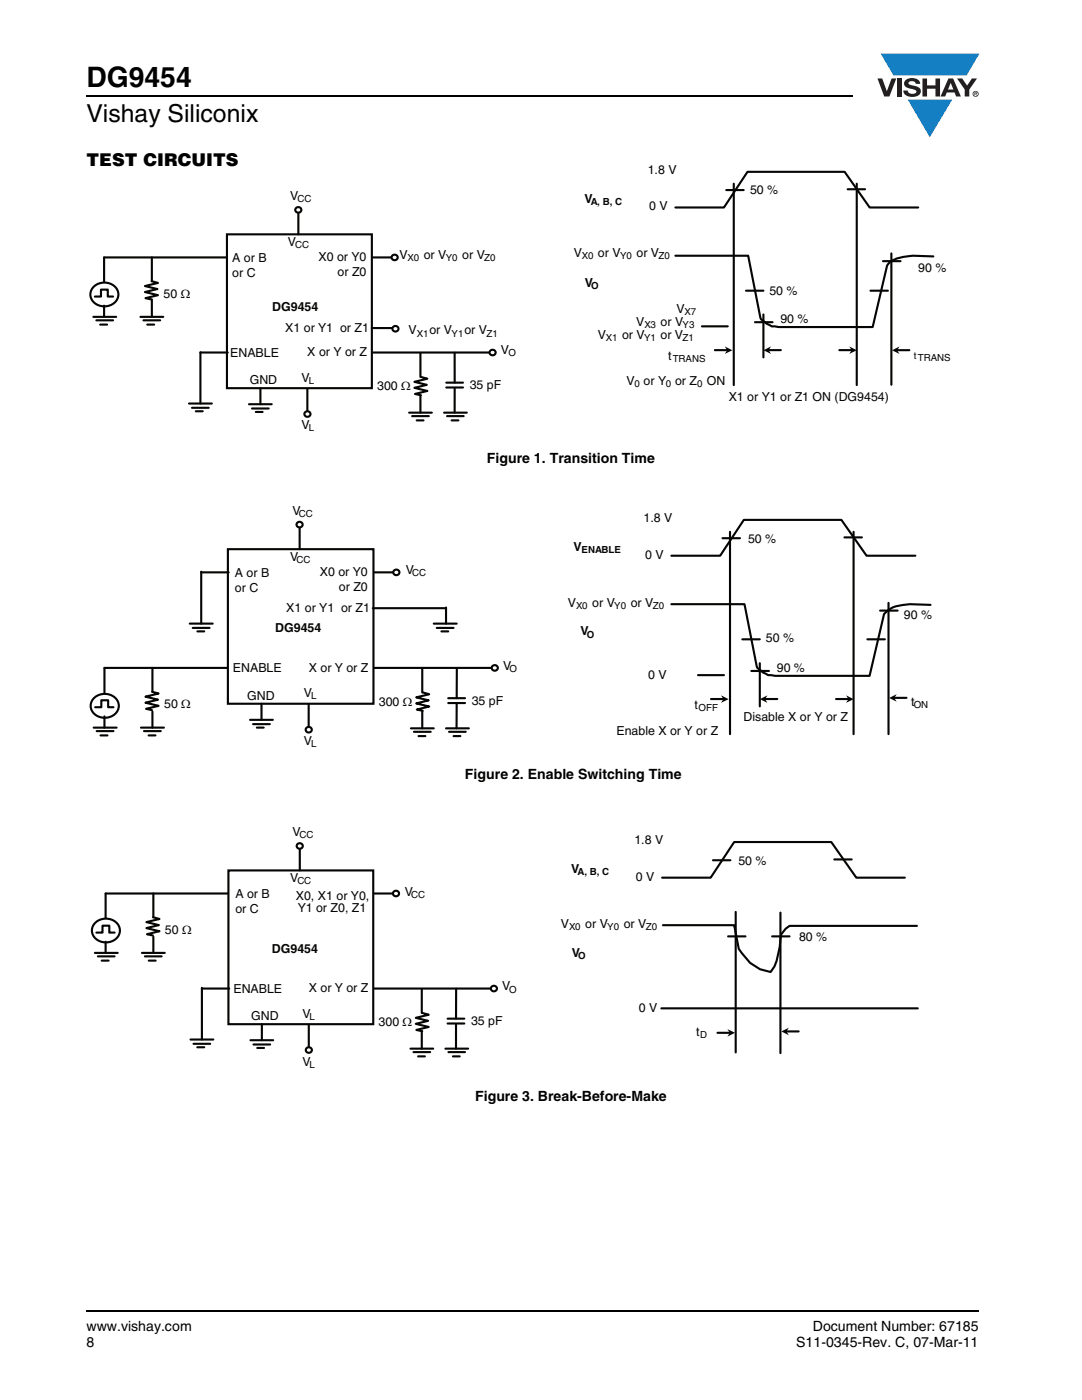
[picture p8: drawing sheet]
<svg xmlns="http://www.w3.org/2000/svg" width="216mm" height="279mm" viewBox="0 0 216 279" stroke-linecap="round" stroke-linejoin="round" font-family="sans-serif">
<path d="M17.1 18.9h.2v.3h-.2zM17.1 261.5h.2v.4h-.2z" fill="#000"/>
<path d="M17.3 19.1h152.9M17.3 261.7h178.1" fill="none" stroke="#000" stroke-width=".36"/>
<path d="M175.1 10.7h20.4v16.7h-20.4z" fill="#fff"/>
<g fill="#147fc3">
<path d="M175.7 10.7h19.7l-2.5 4.4h-1.1h-13.5z"/>
<path d="M181.1 19.9h8.9l-4.5 7.5z"/>
</g>
<g fill="#231f20">
<path d="M175.1 15.7h.9l1 2.5 .9-2.5h.9l-1.3 3.6h-1.1z"/>
<path d="M179 15.7h.9v3.6h-.9z"/>
<path d="M180.7 16a2.1 2.1 0 0 1 2.8 .3l.1 .4h-.9a.79 .79 0 0 0-.7-.5 .79 .79 0 0 0-.7 .4l.2 .3 1 .2a1.08 1.08 0 0 1 1.2 1.1 1.08 1.08 0 0 1-1.1 1.1 1.73 1.73 0 0 1-2.3-1.2h.8a.96 .96 0 0 0 .8 .6 .96 .96 0 0 0 1-.4 1.31 1.31 0 0 0-1.3-.6 1.03 1.03 0 0 1-1-.6 1.03 1.03 0 0 1 .1-1.1z"/>
<path d="M184.1 15.7h.9v1.3h1.7v-1.3h.9v3.6h-.9v-1.6h-1.7v1.6h-.9z"/>
<path d="M191 15.7h1l1 1.4 .9-1.4h1.1l-1.6 2.2v1.4h-.9v-1.4z"/>
<path d="M189.7 16.5l.5 1.4h-1zM189.2 15.7l-1.5 3.6h.9l.3-.8h1.6l.3 .8h.9l-1.5-3.6z"/>
<path d="M194.2 18.7a.46 .46 0 0 1 .9 0 .46 .46 0 0 1-.9 0zM194.1 18.7a.6 .6 0 0 0 1.2 0 .6 .6 0 0 0-1.2 0z"/>
<path d="M194.6 18.5h.2v.2h-.2zM194.4 18.4v.7h.2v-.3l.4 .3-.2-.3 .1-.2v-.2z"/>
</g>
<path d="M17.8 37.8h85.2v48.7h-85.2z" fill="#fff"/>
<path d="M20.8 51.4h24.5M30.3 56.1l1.2 .4-2.6 .6 2.5 .6-2.5 .6 2.6 .6-2.5 .6 1.2 .3" fill="none" stroke="#050504" stroke-width=".42"/>
<path d="M18.6 57.3a3 3 0 0 1 5 .9 2.69 2.69 0 0 1-4 2.7 2.21 2.21 0 0 1-1-3.6z" fill-rule="evenodd" fill="#fff"/>
<path d="M18.6 57.3a3 3 0 0 1 5 .9 2.69 2.69 0 0 1-4 2.7 2.21 2.21 0 0 1-1-3.6zM18.9 59.2h1.2v-1.4h1.4v1.4h1.1M20.8 51.4v4.9M30.3 51.4v4.7M30.3 59.8v3.4M18.6 63.2h4.6M19.2 63.9h3.4M20 64.8h1.4M20.8 61v2.2M28 63.2h4.6M28.6 63.9h3.4M29.4 64.8h1.4" fill="none" stroke="#050504" stroke-width=".42"/>
<path d="M45.3 46.8h28.9v30.7h-28.9z" fill="#fff"/>
<path d="M45.3 46.8h28.9v30.7h-28.9zM59.5 41.9v4.9" fill="none" stroke="#050504" stroke-width=".42"/>
<circle cx="59.5" cy="41.9" r=".59" fill="#fff"/>
<g fill="none" stroke="#050504" stroke-width=".42">
<path d="M40 70.4h5.4M40 70.3v10.2M52 77.5v3.2M61.3 77.6v4.9M37.7 80.5h4.6M38.3 81.4h3.3M39.1 82.1h1.4M49.7 80.7h4.5M50.3 81.5h3.3M51 82.2h1.4"/>
<circle cx="59.5" cy="41.9" r=".59"/>
</g>
<circle cx="61.3" cy="82.6" r=".59" fill="#fff"/>
<g fill="none" stroke="#050504" stroke-width=".42">
<path d="M74.4 51.4h4.4M74.2 65.5h4.2M74.4 70.4h23.7"/>
<circle cx="61.3" cy="82.6" r=".59"/>
</g>
<circle cx="78.7" cy="51.4" r=".59" fill="#fff"/>
<circle cx="78.7" cy="51.4" r=".59" fill="none" stroke="#050504" stroke-width=".42"/>
<circle cx="78.9" cy="65.6" r=".59" fill="#fff"/>
<g fill="none" stroke="#050504" stroke-width=".42">
<path d="M83.9 70.5v4.7M83.9 78.9v3.5M84 75.2l1.3 .4-2.6 .6 2.5 .6-2.5 .6 2.6 .6-2.5 .6 1.2 .3M89 77.3h3.4M89 76.4h3.4M90.7 70.4v6M90.7 77.5v4.9M81.6 82.4h4.6M82.2 83h3.4M83.2 83.9h1.3M88.6 82.4h4.5M89.2 83h3.3"/>
<path d="M90.1 83.9h1.4"/>
<circle cx="78.9" cy="65.6" r=".59"/>
</g>
<circle cx="98.3" cy="70.4" r=".59" fill="#fff"/>
<circle cx="98.3" cy="70.4" r=".59" fill="none" stroke="#050504" stroke-width=".42"/>
<path d="M114.5 32.6h75.2v48h-75.2z" fill="#fff"/>
<path d="M144.9 37.9h3.5M134.8 41.4h9.7l4.7-7.1h19.3l5 7.1h9.7M142.6 69.9h2.5" fill="none" stroke="#050504" stroke-width=".42"/>
<path d="M144.6 69.1l1.5 .8-1.5 .7 .5-.7z" fill-rule="evenodd" fill="#050504"/>
<path d="M146.4 36.7v40.2M169.1 37.8h3.5M171 36.7v40.2M134.8 51h14.5l2.4 12.5 .2 .2 1 .9 1.1 .5 1.3 .2h18.8l2.9-12.3a4.9 4.9 0 0 1 3.7-1.8l1.4-.2 4.1 .2M148.9 58h3.4M173.7 58h3.5M150.7 64.3h3.4M152.3 62.8v8.5M167.5 69.9h2.5" fill="none" stroke="#050504" stroke-width=".42"/>
<path d="M169.5 69.1l1.5 .8-1.5 .7 .4-.7z" fill-rule="evenodd" fill="#050504"/>
<path d="M153.3 69.9h2.5" fill="none" stroke="#050504" stroke-width=".42"/>
<path d="M152.4 69.9l1.4-.8-.4 .8 .4 .7z" fill-rule="evenodd" fill="#050504"/>
<path d="M176.2 52.1h3.5M177.9 50.6v26.2M140.1 65.1h5.1M178.9 69.9h2.6" fill="none" stroke="#050504" stroke-width=".42"/>
<path d="M178 69.9l1.5-.8-.5 .8 .5 .7z" fill-rule="evenodd" fill="#050504"/>
<path d="M17.9 100.6h85.3v48.9h-85.3z" fill="#fff"/>
<path d="M20.8 133.3h24.7M30.4 138.1l1.2 .3-2.6 .6 2.5 .6-2.5 .6 2.6 .7-2.5 .6 1.2 .2" fill="none" stroke="#050504" stroke-width=".42"/>
<path d="M18.7 139.4a3 3 0 0 1 4.9 .9 2.7 2.7 0 0 1-3.9 2.7 2.22 2.22 0 0 1-1-3.6z" fill-rule="evenodd" fill="#fff"/>
<path d="M18.7 139.4a3 3 0 0 1 4.9 .9 2.7 2.7 0 0 1-3.9 2.7 2.22 2.22 0 0 1-1-3.6zM20.8 133.3v4.9M30.4 133.3v4.8M18.7 145.2h4.6M19 141.1h1.2v-1.3h1.4v1.3h1M19.3 145.9h3.3M20.1 146.8h1.3M20.8 143v2.2M28.1 145.2h4.6M28.7 145.9h3.4M29.7 146.8h1.3M30.4 142v3.2" fill="none" stroke="#050504" stroke-width=".42"/>
<path d="M45.5 109.6h29v30.8h-29z" fill="#fff"/>
<path d="M45.5 109.6h29v30.8h-29zM59.8 104.7v4.9" fill="none" stroke="#050504" stroke-width=".42"/>
<circle cx="59.8" cy="104.7" r=".59" fill="#fff"/>
<g fill="none" stroke="#050504" stroke-width=".42">
<path d="M40.2 114.1v10.4M40.2 114.2h5.4M37.9 124.5h4.5M38.5 125.3h3.3M39.4 126h1.4M49.9 143.7h4.5M50.5 144.5h3.3M51.3 145.2h1.3M52.2 140.4v3.3M61.6 140.6v4.9"/>
<circle cx="59.8" cy="104.7" r=".59"/>
</g>
<circle cx="61.6" cy="145.6" r=".59" fill="#fff"/>
<g fill="none" stroke="#050504" stroke-width=".42">
<path d="M74.7 114.2h4.4M74.7 133.3h23.9"/>
<circle cx="61.6" cy="145.6" r=".59"/>
</g>
<circle cx="79.1" cy="114.2" r=".59" fill="#fff"/>
<g fill="none" stroke="#050504" stroke-width=".42">
<path d="M84.3 133.4v4.8M84.4 138.2l1.2 .4-2.5 .6 2.4 .6-2.4 .6 2.5 .6-2.4 .6 1.1 .3M89.4 139.3h3.4M91.2 133.3l-.1 6M82 145.4h4.5M82.6 146h3.3M83.5 146.9h1.4M84.3 141.9v3.5M89 145.4h4.6M89.4 140.3h3.4M89.6 146h3.3M90.5 146.9h1.4"/>
<path d="M91.1 140.4v4.9"/>
<circle cx="79.1" cy="114.2" r=".59"/>
</g>
<circle cx="98.7" cy="133.3" r=".59" fill="#fff"/>
<g fill="none" stroke="#050504" stroke-width=".42">
<path d="M74.4 121.4h14.6M86.5 124.5h4.6M87.1 125.3h3.4M88.1 126h1.3M89 121.2v3.3"/>
<circle cx="98.7" cy="133.3" r=".59"/>
</g>
<path d="M113.3 102h72.7v45.2h-72.7z" fill="#fff"/>
<path d="M134 110.9h9.7l4.7-7.1h19.5l5 7.1h9.7M144.2 107.4h3.5M141.9 139.5h2.5" fill="none" stroke="#050504" stroke-width=".42"/>
<path d="M143.9 138.8l1.5 .7-1.5 .8 .4-.8z" fill-rule="evenodd" fill="#050504"/>
<path d="M145.7 106.1v40.4M168.5 107.2h3.5M170.3 106.1v40.4M134 120.6h14.6l2.4 12.5 .1 .2 1.1 .9 1.1 .5 1.3 .2h18.9l2.9-12.4a5.6 5.6 0 0 1 4.4-1.8l.8-.1 4.1 .1M148.1 127.6h3.5M149.9 133.9h3.5M151.6 132.4v8.6M166.8 139.5h2.5M173.1 127.6h3.5" fill="none" stroke="#050504" stroke-width=".42"/>
<path d="M168.8 138.8l1.5 .7-1.5 .8 .5-.8z" fill-rule="evenodd" fill="#050504"/>
<path d="M152.6 139.5h2.5" fill="none" stroke="#050504" stroke-width=".42"/>
<path d="M151.6 139.5l1.5-.7-.5 .7 .5 .8z" fill-rule="evenodd" fill="#050504"/>
<path d="M139.3 134.7h5.2M175.6 121.9h3.5M177.3 120.3v26.2M178.4 139.3h2.5" fill="none" stroke="#050504" stroke-width=".42"/>
<path d="M177.4 139.3l1.5-.8-.5 .8 .5 .7z" fill-rule="evenodd" fill="#050504"/>
<path d="M18.1 164.7h85v48.8h-85z" fill="#fff"/>
<path d="M21.1 178.3h24.5M30.6 183.1l1.2 .3-2.6 .6 2.5 .6-2.5 .6 2.6 .6-2.5 .6 1.2 .3" fill="none" stroke="#050504" stroke-width=".42"/>
<path d="M18.9 184.2a2.99 2.99 0 0 1 5 1 2.69 2.69 0 0 1-4 2.6 2.2 2.2 0 0 1-1-3.6z" fill-rule="evenodd" fill="#fff"/>
<path d="M21.1 178.3v4.9M30.6 178.3v4.8M18.9 190.2h4.6M18.9 184.2a2.99 2.99 0 0 1 5 1 2.69 2.69 0 0 1-4 2.6 2.2 2.2 0 0 1-1-3.6zM19.2 186.1h1.3v-1.4h1.3v1.4h1.1M19.5 190.9h3.4M20.3 191.7h1.4M21.1 187.9v2.3M28.3 190.2h4.6M28.9 190.9h3.4M29.7 191.7h1.4M30.6 187v3.2" fill="none" stroke="#050504" stroke-width=".42"/>
<path d="M45.6 173.7h28.9v30.7h-28.9z" fill="#fff"/>
<path d="M45.6 173.7h28.9v30.7h-28.9zM59.8 168.8v4.9" fill="none" stroke="#050504" stroke-width=".42"/>
<circle cx="59.8" cy="168.9" r=".59" fill="#fff"/>
<g fill="none" stroke="#050504" stroke-width=".42">
<path d="M40.3 197.3h5.4M40.3 197.1v10.4M38 207.5h4.6M38.6 208.3h3.3M39.4 209h1.3M50 207.6h4.5M50.6 208.5h3.3M51.3 209.1h1.4M52.3 204.4v3.2M61.6 204.5v4.9"/>
<circle cx="59.8" cy="168.9" r=".59"/>
</g>
<circle cx="61.6" cy="209.6" r=".59" fill="#fff"/>
<g fill="none" stroke="#050504" stroke-width=".42">
<path d="M74.6 178.3h4.4M74.6 197.3h23.8"/>
<circle cx="61.6" cy="209.6" r=".59"/>
</g>
<circle cx="79" cy="178.3" r=".59" fill="#fff"/>
<g fill="none" stroke="#050504" stroke-width=".42">
<path d="M84.2 197.4v4.8M91 197.3v6M81.9 209.3h4.5M82.5 210h3.3M83.4 210.8h1.4M84.2 205.8v3.5M84.3 202.2l1.2 .3-2.5 .6 2.4 .6-2.4 .6 2.5 .7-2.4 .6 1.2 .2M88.9 209.3h4.5M89.3 204.3h3.4M89.3 203.3h3.4M89.5 210h3.3M90.4 210.8h1.3"/>
<path d="M91 204.4v4.9"/>
<circle cx="79" cy="178.3" r=".59"/>
</g>
<circle cx="98.5" cy="197.3" r=".59" fill="#fff"/>
<circle cx="98.5" cy="197.3" r=".59" fill="none" stroke="#050504" stroke-width=".42"/>
<path d="M111.9 166.3h71.4v44.1h-71.4z" fill="#fff"/>
<path d="M132.1 175.2h9.7l4.7-7.2h19.4l5 7.2h9.6M142.3 171.7h3.4M143.2 206.1h2.5" fill="none" stroke="#050504" stroke-width=".42"/>
<path d="M145.1 205.4l1.6 .7-1.6 .8 .5-.8z" fill-rule="evenodd" fill="#050504"/>
<path d="M166.5 171.5h3.4M146.8 182v28M154.1 186.9h3.4M132 201.2h51.1M156.9 205.8h2.5" fill="none" stroke="#050504" stroke-width=".42"/>
<path d="M155.9 205.8l1.5-.7-.5 .7 .5 .8z" fill-rule="evenodd" fill="#050504"/>
<path d="M132.3 184.6h14.2l.9 4.8a8.6 8.6 0 0 0 6.4 4.6 10.9 10.9 0 0 0 1.9-6.6l.2-.9 .9-1.2 .7-.5h25.5M145.3 186.9h3.5M155.7 182.1v28.1" fill="none" stroke="#050504" stroke-width=".42"/>
<text font-size="5.6" x="17.3" y="17.4">DG9454</text>
<text font-size="4.9" x="17.3" y="24.4">Vishay Siliconix</text>
<text font-size="3.5" x="17.3" y="33">TEST CIRCUITS</text>
<g font-size="2.8">
<text x="97.2" y="92.4">Figure 1. Transition Time</text>
<text x="92.8" y="155.4">Figure 2. Enable Switching Time</text>
<text x="94.8" y="219.7">Figure 3. Break-Before-Make</text>
<text x="17.3" y="265.6">www.vishay.com</text>
<text x="17.3" y="268.8">8</text>
<text x="158.9" y="268.8">S11-0345-Rev. C, 07-Mar-11</text>
<text x="162.2" y="265.6">Document Number: 67185</text>
</g>
<g font-size="2.5" fill="#050504">
<text x="129.2" y="34.7">1.8 V</text>
<text x="57.9" y="39.9">V</text>
<text x="116.6" y="40.5">V</text>
<text x="129.5" y="42">0 V</text>
<text x="149.7" y="38.6">50 %</text>
<text x="46.3" y="52.3">A or B</text>
<text x="57.5" y="49.1">V</text>
<text x="63.6" y="52.1">X0 or Y0</text>
<text x="79.7" y="51.7">V</text>
<text x="84.6" y="51.7">or V</text>
<text x="92.2" y="51.7">or V</text>
<text x="114.5" y="51.3">V</text>
<text x="119.3" y="51.3">or V</text>
<text x="127" y="51.3">or V</text>
<text x="32.6" y="59.4">50 Ω</text>
<text x="46.3" y="55.2">or C</text>
<text x="67.4" y="55.1">or Z0</text>
<text x="116.7" y="57.2">V</text>
<text x="153.5" y="58.9">50 %</text>
<text x="183.2" y="54.4">90 %</text>
<text x="54.3" y="62.1">DG9454</text>
<text x="127" y="65">V</text>
<text x="131.8" y="65">or V</text>
<text x="135" y="62.4">V</text>
<text x="155.7" y="64.4">90 %</text>
<text x="45.9" y="71.3">ENABLE</text>
<text x="56.9" y="66.3">X1 or Y1 or Z1</text>
<text x="61.3" y="71.1">X or Y or Z</text>
<text x="81.5" y="66.7">V</text>
<text x="85.7" y="66.7">or V</text>
<text x="92.7" y="66.7">or V</text>
<text x="99.9" y="70.7">V</text>
<text x="119.3" y="67.7">V</text>
<text x="124.1" y="67.7">or V</text>
<text x="131.8" y="67.7">or V</text>
<text x="133.4" y="71.8">t</text>
<text x="49.8" y="76.7">GND</text>
<text x="60.1" y="76.2">V</text>
<text x="75.3" y="77.8">300 Ω</text>
<text x="93.7" y="77.6">35 pF</text>
<text x="125" y="76.9">V</text>
<text x="128.4" y="76.9">or Y</text>
<text x="134.7" y="76.9">or Z</text>
<text x="141" y="76.8">ON</text>
<text x="145.4" y="80">X1 or Y1 or Z1 ON (DG9454)</text>
<text x="60.1" y="85.7">V</text>
<text x="58.3" y="102.7">V</text>
<text x="128.4" y="104.1">1.8 V</text>
<text x="57.9" y="112">V</text>
<text x="114.4" y="110">V</text>
<text x="128.7" y="111.5">0 V</text>
<text x="149.3" y="108.5">50 %</text>
<text x="46.9" y="115.1">A or B</text>
<text x="46.9" y="118.1">or C</text>
<text x="63.8" y="115">X0 or Y0</text>
<text x="67.6" y="118">or Z0</text>
<text x="81" y="114.6">V</text>
<text x="57.1" y="122">X1 or Y1 or Z1</text>
<text x="113.3" y="121">V</text>
<text x="118.2" y="121">or V</text>
<text x="125.9" y="121">or V</text>
<text x="180.4" y="123.6">90 %</text>
<text x="54.9" y="126.1">DG9454</text>
<text x="115.8" y="126.8">V</text>
<text x="152.8" y="128.2">50 %</text>
<text x="46.5" y="134.2">ENABLE</text>
<text x="61.6" y="134.1">X or Y or Z</text>
<text x="100.4" y="133.7">V</text>
<text x="129.3" y="135.5">0 V</text>
<text x="155" y="134.1">90 %</text>
<text x="32.8" y="141.4">50 Ω</text>
<text x="49.3" y="139.7">GND</text>
<text x="60.6" y="139.1">V</text>
<text x="75.6" y="140.8">300 Ω</text>
<text x="94.1" y="140.6">35 pF</text>
<text x="138.6" y="141.4">t</text>
<text x="148.4" y="143.9">Disable X or Y or Z</text>
<text x="181.8" y="141">t</text>
<text x="60.6" y="148.7">V</text>
<text x="123" y="146.6">Enable X or Y or Z</text>
<text x="58.4" y="166.8">V</text>
<text x="126.6" y="168.4">1.8 V</text>
<text x="147.4" y="172.7">50 %</text>
<text x="47" y="179.2">A or B</text>
<text x="57.9" y="176">V</text>
<text x="59" y="179.7">X0, X1 or Y0,</text>
<text x="80.8" y="178.8">V</text>
<text x="114" y="174.2">V</text>
<text x="126.9" y="175.7">0 V</text>
<text x="47" y="182.2">or C</text>
<text x="59.4" y="182">Y1 or Z0, Z1</text>
<text x="111.9" y="185.2">V</text>
<text x="116.8" y="185.2">or V</text>
<text x="124.5" y="185.2">or V</text>
<text x="32.9" y="186.3">50 Ω</text>
<text x="54.3" y="190.1">DG9454</text>
<text x="114.1" y="191">V</text>
<text x="159.5" y="187.8">80 %</text>
<text x="100.2" y="197.7">V</text>
<text x="46.6" y="198.2">ENABLE</text>
<text x="50.1" y="203.7">GND</text>
<text x="60.3" y="203.2">V</text>
<text x="61.6" y="198.1">X or Y or Z</text>
<text x="127.5" y="202">0 V</text>
<text x="75.5" y="204.8">300 Ω</text>
<text x="94" y="204.6">35 pF</text>
<text x="138.9" y="206.8">t</text>
<text x="60.3" y="212.7">V</text>
</g>
<g font-size="1.9" fill="#050504">
<text x="59.4" y="40.3">CC</text>
<text x="117.9" y="40.9">A, B, C</text>
<text x="58.9" y="49.5">CC</text>
<text x="81.3" y="52.1">X0</text>
<text x="89" y="52.1">Y0</text>
<text x="96.6" y="52.1">Z0</text>
<text x="116.1" y="51.7">X0</text>
<text x="123.7" y="51.7">Y0</text>
<text x="131.4" y="51.7">Z0</text>
<text x="118" y="57.7">O</text>
<text x="128.6" y="65.4">X3</text>
<text x="136.2" y="65.4">Y3</text>
<text x="136.6" y="62.8">X7</text>
<text x="83.2" y="67.2">X1</text>
<text x="90.1" y="67.2">Y1</text>
<text x="97.1" y="67.2">Z1</text>
<text x="101.4" y="71.1">O</text>
<text x="120.9" y="68.1">X1</text>
<text x="128.5" y="68.1">Y1</text>
<text x="136.2" y="68.1">Z1</text>
<text x="182.4" y="71.6">tTRANS</text>
<text x="61.6" y="76.6">L</text>
<text x="126.6" y="77.3">0</text>
<text x="132.8" y="77.3">0</text>
<text x="134.2" y="72.2">TRANS</text>
<text x="139.1" y="77.3">0</text>
<text x="61.6" y="86.1">L</text>
<text x="59.6" y="103.1">CC</text>
<text x="59.1" y="112.4">CC</text>
<text x="116" y="110.4">ENABLE</text>
<text x="82.3" y="115">CC</text>
<text x="114.9" y="121.5">X0</text>
<text x="122.6" y="121.5">Y0</text>
<text x="130.3" y="121.5">Z0</text>
<text x="117.1" y="127.2">O</text>
<text x="101.6" y="134.1">O</text>
<text x="62.1" y="139.6">L</text>
<text x="139.4" y="141.8">OFF</text>
<text x="182.3" y="141.4">ON</text>
<text x="62.1" y="149.1">L</text>
<text x="59.8" y="167.3">CC</text>
<text x="59.3" y="176.5">CC</text>
<text x="82" y="179.2">CC</text>
<text x="115.2" y="174.7">A, B, C</text>
<text x="113.5" y="185.6">X0</text>
<text x="121.2" y="185.6">Y0</text>
<text x="128.9" y="185.6">Z0</text>
<text x="115.3" y="191.4">O</text>
<text x="61.8" y="203.6">L</text>
<text x="101.6" y="198.2">O</text>
<text x="139.7" y="207.2">D</text>
<text x="61.8" y="213.1">L</text>
</g>
</svg>
